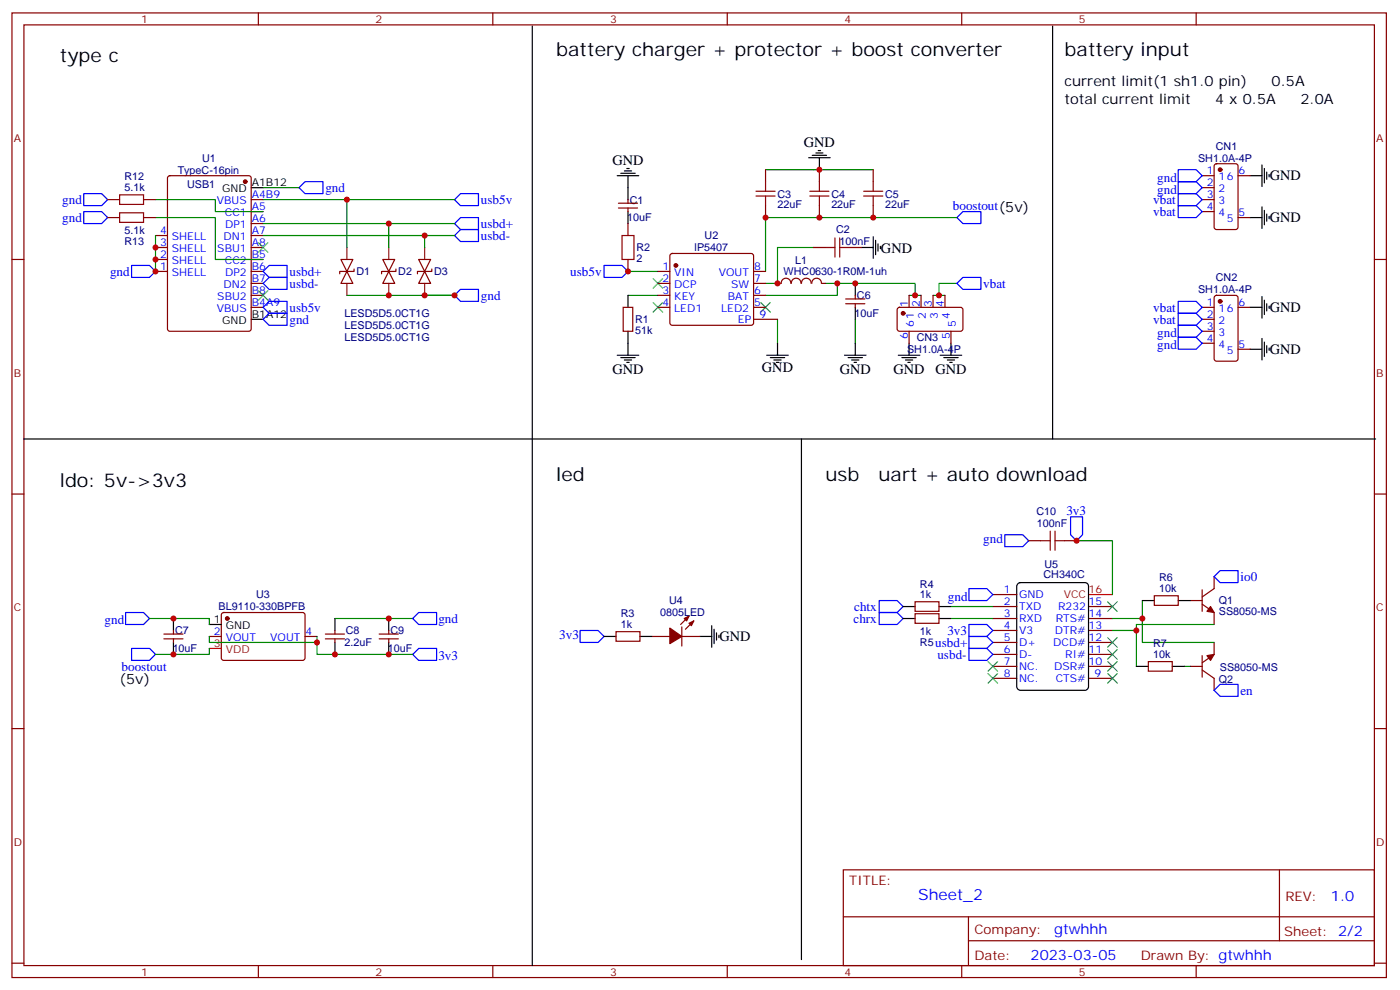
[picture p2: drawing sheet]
<svg xmlns="http://www.w3.org/2000/svg" width="413mm" height="292mm" viewBox="0 0 413 292" stroke-linecap="round" stroke-linejoin="round" font-family="sans-serif">
<g fill="none" stroke="#870000" stroke-width=".35">
<path d="M3.5 3.8h405.4v284.3h-405.4zM7.1 7.3h398.2v277.3h-398.2zM76.2 3.8v3.5M145.3 3.8v3.5M214.5 3.8v3.5M283.6 3.8v3.5M352.8 3.8v3.5M31.7 58.8h3.6M42.3 58.8h3.6M49.6 52l.5-.2h23.3l.6 .4 .1 44.7-.5 .7h-23.5l-.7-.4v-44.7zM74.1 58.8h3.5M182.4 59.9h5.6"/>
<path d="M185.2 58.8v1.1M225.8 50v3.6M241.7 50v3.6M257.5 50v3.6M354.5 58.8h3.6M354.5 51.8h3.6M354.5 55.3h3.6M358.3 48.5l.5-.2h5.6l.7 .4v18.3l-.4 .6-5.9 .1-.7-.5v-18.2zM365.1 51.8h3.6M3.5 76.5h3.6M31.7 64.1h3.6M42.3 64.1h3.6"/>
<path d="M45.9 76.5h3.5M45.9 69.4h3.5M45.9 73h3.5M74.1 76.5h3.5M74.1 69.4h3.5M74.1 73h3.5M74.1 65.9h3.5M74.1 62.4h3.5M100.5 76.5h3.6l-1.8 3.5zM104.4 79.3v.7h-4.2v.7M112.9 76.5h3.5l-1.7 3.5zM116.8 79.3v.7h-4.3v.7"/>
<path d="M123.5 76.5h3.5l-1.8 3.5zM127.4 79.3v.7h-4.3v.7M182.4 61.3h5.6M185.2 61.3v1.1M185.2 65.9v3.5M185.2 76.5v3.5M197.8 74.9l.5-.2h23.2l.5 .2 .2 .5v19.8l-.2 .5-.5 .2h-23.2l-.5-.2-.2-.5v-19.8zM225.8 60.6v3.5M239.9 73h3.5M241.7 60.6v3.5M250.5 73h3.5M257.5 60.6v3.5"/>
<path d="M354.5 62.4h3.6M365.1 64.1h3.6M405.3 76.5h3.6M45.9 80h3.5M74.1 80h3.5M74.1 90.6h3.5M74.1 87.1h3.5M74.1 83.5h3.5M102.3 80l1.8 3.5h-3.6zM114.7 80l1.7 3.5h-3.5zM125.2 80l1.8 3.5h-3.5zM183.8 90.6h2.8v7h-2.8z"/>
<path d="M194 80h3.6M194 90.6h3.6M194 87.1h3.6M194 83.5h3.6M222.2 80h3.6M222.2 90.6h3.6M222.2 87.1h3.6M222.2 83.5h3.6M222.2 94.1h7.1M229.3 83.5h1.1M230.4 83.5a1.41 1.41 0 0 1 1.4-1.5 1.41 1.41 0 0 1 1.4 1.5M233.4 83.5a1.41 1.41 0 0 1 1.4-1.5 1.41 1.41 0 0 1 1.4 1.5"/>
<path d="M236.4 83.5a1.41 1.41 0 0 1 1.4-1.5 1.41 1.41 0 0 1 1.4 1.5M239.4 83.5a1.41 1.41 0 0 1 1.4-1.5 1.41 1.41 0 0 1 1.4 1.5M242.4 83.5h1M249.4 88.1h5.7M249.4 89.5h5.7M252.2 87.1v1M252.2 89.5v1.1M264.8 90.8l.5-.2h18.3l.4 .7-.1 5.9-.6 .4h-18.3l-.4-.7v-5.6zM268.1 87.1v3.5M268.1 97.6v3.6M271.6 87.1v3.5M275.2 87.1v3.5"/>
<path d="M278.7 87.1v3.5M280.5 97.6v3.6M354.5 90.6h3.6M354.5 94.1h3.6M354.5 97.6h3.6M358.3 87.3l.5-.2h5.6l.7 .4v18.3l-.4 .6-5.9 .1-.7-.5v-18.2zM365.1 90.6h3.6M354.5 101.2h3.6M365.1 102.9h3.6M3.5 145.6h3.6M303.4 159.4h3.5M314 159.4h3.5"/>
<path d="M405.3 145.6h3.6M269.9 177.4h7v2.8h-7zM292.8 178.8h7.1M292.8 175.3h7.1M321 178.8h7.1M340.4 175.6h7.1v2.8h-7.1zM351 177h3.5M354.5 178.1l3.6 2.5v3.5M354.5 173.8v6.4M358.1 170v3.5l-3.6 2.5M48.3 186.9h5.7M48.3 188.3h5.7"/>
<path d="M51.2 185.8v1.1M51.2 188.3v1.1M61.7 187.6h3.6M65.5 180.8l.5-.2h23.5l.5 .7-.1 12.9-.6 .5-23.6-.1-.4-.6v-12.7zM90 187.6h3.5M96 186.9h5.6M96 188.3h5.6M98.8 185.8v1.1M98.8 188.3v1.1M111.8 186.9h5.7M111.8 188.3h5.7M114.7 185.8v1.1"/>
<path d="M114.7 188.3v1.1M181.7 186.2h7v2.8h-7zM192.3 187.6h5.3M201.1 184.8v5.6M201.1 187.6h5.3M203.2 181.6l-2.5 2.5M204.6 183l-2.5 2.5M269.9 180.9h7v2.8h-7zM292.8 182.3h7.1M292.8 185.8h7.1M292.8 189.4h7.1M292.8 192.9h7.1"/>
<path d="M292.8 196.4h7.1M292.8 200h7.1M321 182.3h7.1M321 185.8h7.1M321 189.4h7.1M321 192.9h7.1M321 196.4h7.1M321 200h7.1M338.7 195h7v2.8h-7zM351 196.4h3.5M354.5 197.5l3.6 2.5v3.5M354.5 193.3v6.3"/>
<path d="M358.1 189.4v3.5l-3.6 2.5M3.5 214.8h3.6M405.3 214.8h3.6M248.7 256.4h156.6v28.2h-156.6zM377.3 256.4v20.9M248.7 270.2h156.5M285.6 277.3h119.6M285.6 270.2v14.2M3.5 283.9h3.6M76.2 284.6v3.5M145.3 284.6v3.5M214.5 284.6v3.5"/>
<path d="M283.6 284.6v3.5M352.8 284.6v3.5M405.3 283.9h3.6"/>
</g>
<g fill="none" stroke="#000" stroke-width=".35">
<path d="M157 7.7v276.9M310.4 7.7v121.7M74.1 55.3h3.5M182 51.8h6.4M183.1 51.1h4.2M184.1 50.4h2.2M184.9 49.7h.7M185.2 51.8v7M238.5 46.5h6.3M239.5 45.8h4.3M240.6 45.1h2.1M241.3 44.4h.7"/>
<path d="M241.7 46.5v3.5M368.7 51.8h3.5M372.2 48.6v6.4M372.9 49.7v4.2M373.6 50.7v2.1M374.3 51.4v.7M185.2 62.4v3.5M254 73h3.5M257.5 69.8v6.3M258.2 70.8v4.3M258.9 71.9v2.1M259.6 72.6v.7"/>
<path d="M368.7 64.1h3.5M372.2 61v6.3M372.9 62v4.3M373.6 63.1v2.1M374.3 63.8v.7M74.1 94.1h3.5M185.2 87.1v3.5M185.2 97.6v7.1M252.2 83.5v3.6M252.2 90.6v3.5M368.7 90.6h3.5M372.2 87.4v6.4"/>
<path d="M372.2 99.8v6.3M372.9 88.5v4.2M373.6 89.5v2.2M374.3 90.2v.7M182 104.7h6.4M183.1 105.4h4.2M184.1 106.1h2.2M184.9 106.8h.7M226.1 104.7h6.4M227.2 105.4h4.2M228.2 106.1h2.2M229 106.8h.7"/>
<path d="M229.3 101.2v3.5M249.1 104.7h6.3M250.1 105.4h4.3M251.2 106.1h2.1M251.9 106.8h.7M252.2 101.2v3.5M264.9 104.7h6.4M266 105.4h4.2M267.1 106.1h2.1M267.8 106.8h.7M268.1 101.2v3.5M277.3 104.7h6.3"/>
<path d="M278.3 105.4h4.3M279.4 106.1h2.1M280.1 106.8h.7M280.5 101.2v3.5M368.7 102.9h3.5M372.9 100.8v4.3M373.6 101.9v2.1M374.3 102.6v.7M7.1 129.4h398.6M236.4 129.4v153.5M266.3 178.8h3.6M276.9 178.8h3.6"/>
<path d="M300.1 172.2l.8-.5h19.1l.8 .5 .2 .6v29.6l-.5 .9-.5 .2h-19.1l-.8-.5-.2-.6v-29.6zM336.9 177h3.5M347.5 177h3.5M51.2 182.3v3.5M51.2 189.4v3.5M61.7 184.1h3.6M98.8 182.3v3.5M98.8 189.4v3.5M114.7 182.3v3.5M114.7 189.4v3.5M178.2 187.6h3.5M188.7 187.6h3.6"/>
<path d="M206.4 187.6h3.5M209.9 184.4v6.4M210.6 185.5v4.2M211.3 186.5v2.2M212 187.3v.7M266.3 182.3h3.6M276.9 182.3h3.6M335.1 196.4h3.6M345.7 196.4h3.5"/>
</g>
<g fill="#870000" stroke="#870000" stroke-width=".35">
<path d="M197.6 185.1l3.5 2.5-3.5 2.1z"/>
<path d="M201.8 182.3l1.4-.7-.7 1.4z"/>
<path d="M203.2 183.7l1.4-.7-.7 1.4z"/>
<path d="M357 178.8l1.1 1.8-2.1-.4z"/>
<path d="M356 193.3l2.1-.4-1.1 1.8z"/>
<circle cx="72.3" cy="53.6" r=".53"/>
<circle cx="359.8" cy="50" r=".53"/>
<circle cx="359.8" cy="88.8" r=".53"/>
<circle cx="266.3" cy="92.4" r=".53"/>
<circle cx="199.3" cy="78.2" r=".53"/>
<circle cx="67" cy="182.3" r=".53"/>
</g>
<g fill="none" stroke="#00f" stroke-width=".35">
<path d="M24.7 57.1h5.3l1.7 1.7-1.7 1.8h-5.3zM88.2 55.3l1.8-1.7h5.2v3.5h-5.2zM135.8 57.1h5.3v3.5h-5.3l-1.7-1.8zM347.5 57.1h5.3l1.7 1.7-1.7 1.8h-5.3zM347.5 53.6h5.3l1.7 1.7-1.7 1.8h-5.3zM347.5 50h5.3l1.7 1.8-1.7 1.8h-5.3zM24.7 62.4h5.3l1.7 1.7-1.7 1.8h-5.3zM38.8 78.2h5.3l1.8 1.8-1.8 1.8h-5.3zM134.1 65.9l1.7-1.8h5.3v3.6h-5.3zM134.1 69.4l1.7-1.7h5.3v3.5h-5.3zM178.2 78.2h5.2l1.8 1.8-1.8 1.8h-5.2zM282.2 64.1l1.8-1.7h5.3v3.5h-5.3z"/>
<path d="M347.5 60.6h5.3l1.7 1.8-1.7 1.7h-5.3zM77.6 94.1l1.8-1.7h5.3v3.5h-5.3zM77.6 90.6l1.8-1.8h5.3v3.6h-5.3zM77.6 80l1.8-1.8h5.3v3.6h-5.3zM77.6 83.5l1.8-1.7h5.3v3.5h-5.3zM134.1 87.1l1.7-1.8h5.3v3.5h-5.3zM282.2 83.5l1.8-1.7h5.3v3.5h-5.3zM347.5 88.8h5.3l1.7 1.8-1.7 1.8h-5.3zM347.5 99.4h5.3l1.7 1.8-1.7 1.7h-5.3zM347.5 92.4h5.3l1.7 1.7-1.7 1.8h-5.3zM347.5 95.9h5.3l1.7 1.7-1.7 1.8h-5.3zM296.3 157.6h5.3l1.8 1.8-1.8 1.7h-5.3z"/>
<path d="M315.7 152.3h3.6v5.3l-1.8 1.8-1.8-1.8zM259.3 177h5.3l1.7 1.8-1.7 1.8h-5.3zM285.8 173.5h5.2l1.8 1.8-1.8 1.7h-5.2zM358.1 170l1.7-1.8h5.3v3.5h-5.3zM37 180.6h5.3l1.8 1.7-1.8 1.8h-5.3zM38.8 191.1h5.3l1.8 1.8-1.8 1.8h-5.3zM121.7 182.3l1.8-1.7h5.3v3.5h-5.3zM123.5 191.1h5.3v3.6h-5.3l-1.8-1.8zM171.1 185.8h5.3l1.8 1.8-1.8 1.8h-5.3zM259.3 180.6h5.3l1.7 1.7-1.7 1.8h-5.3zM285.8 187.6h5.2l1.8 1.8-1.8 1.7h-5.2zM285.8 191.1h5.2l1.8 1.8-1.8 1.8h-5.2z"/>
<path d="M285.8 184.1h5.2l1.8 1.7-1.8 1.8h-5.2zM358.1 203.5l1.7-1.8h5.3v3.5h-5.3z"/>
</g>
<g fill="none" stroke="#3c3" stroke-width=".35">
<path d="M76.2 71.5l2.8 2.9M79 71.5l-2.8 2.9M76.2 85.7l2.8 2.8M79 85.7l-2.8 2.8M192.6 89.2l2.8 2.8M192.6 82.1l2.8 2.8M195.4 89.2l-2.8 2.8M195.4 82.1l-2.8 2.8M224.4 89.2l2.8 2.8M227.2 89.2l-2.8 2.8M326.7 177.4l2.8 2.8M329.5 177.4l-2.8 2.8"/>
<path d="M291.4 195l2.8 2.8M291.4 198.5l2.8 2.9M294.2 195l-2.8 2.8M294.2 198.5l-2.8 2.9M326.7 188l2.8 2.8M326.7 191.5l2.8 2.8M326.7 195l2.8 2.8M326.7 198.5l2.8 2.9M329.5 188l-2.8 2.8M329.5 191.5l-2.8 2.8M329.5 195l-2.8 2.8M329.5 198.5l-2.8 2.9"/>
</g>
<path d="M102.3 73v3.5M114.7 73v3.5M125.2 73v3.5M102.3 83.5v3.6M114.7 83.5v3.6M125.2 83.5v3.6" fill="none" stroke="#8c2424" stroke-width=".35"/>
<g fill="none" stroke="#008700" stroke-width=".35">
<path d="M45.9 58.8h17.6v3.6h14.1M77.6 58.8h56.5M77.6 55.3h10.6M102.3 58.8v14.2M225.8 50h31.7M45.9 69.4v10.6M45.9 64.1h17.6v12.4h14.1M77.6 65.9h56.5M77.6 69.4h56.5M114.7 65.9v7.1M125.2 69.4v3.6M239.9 73h-10.6v10.5h-3.5"/>
<path d="M282.2 64.1h-56.4v15.9M102.3 87.1h31.8M185.2 87.1h8.8M185.2 80h8.8M229.3 94.1v7.1M243.4 83.5h26.5v3.6M246.9 83.5v3.6h-21.1M252.2 94.1v7.1M268.1 87.1h3.5M275.2 87.1h3.5M282.2 83.5h-5.3v3.6M317.5 159.4h10.6v15.9"/>
<path d="M280.5 178.8h12.3M336.9 177v12.4h21.2M44.1 182.3h17.6v1.8M61.7 191.1v1.8h-15.8M61.7 187.6v1.8h31.8v-1.8M93.5 189.4v3.5h28.2M98.8 182.3h22.9M280.5 182.3h12.3M328.1 182.3h8.8M328.1 185.8h7M349.2 196.4h1.8M358.1 184.1h-23v12.3"/>
</g>
<g fill="none" stroke="#a10000" stroke-width=".35">
<path d="M35.3 57.4h7v2.9h-7zM223 56.4h5.6M223 57.8h5.6M225.8 53.6v2.8M225.8 57.8v2.8M238.8 56.4h5.7M238.8 57.8h5.7M241.7 53.6v2.8M241.7 57.8v2.8M254.7 56.4h5.6M254.7 57.8h5.6M257.5 53.6v2.8"/>
<path d="M257.5 57.8v2.8M35.3 62.7h7v2.8h-7zM183.4 69.4h3.6v7.1h-3.6zM243.4 73h2.8M246.2 70.1v5.7M247.6 70.1v5.7M247.6 73h2.9M306.9 159.4h2.8M309.7 156.6v5.6M311.1 156.6v5.6M311.1 159.4h2.9"/>
</g>
<path d="M321 175.3h7.1M61.7 191.1h3.6" fill="none" stroke="#f00" stroke-width=".35"/>
<g fill="#c00">
<circle cx="102.3" cy="58.8" r=".88"/>
<circle cx="114.7" cy="65.9" r=".88"/>
<circle cx="114.7" cy="87.1" r=".88"/>
<circle cx="125.2" cy="69.4" r=".88"/>
<circle cx="125.2" cy="87.1" r=".88"/>
<circle cx="45.9" cy="73" r=".88"/>
<circle cx="45.9" cy="80" r=".88"/>
<circle cx="45.9" cy="76.5" r=".88"/>
<circle cx="246.9" cy="83.5" r=".88"/>
<circle cx="276.9" cy="87.1" r=".88"/>
<circle cx="269.9" cy="87.1" r=".88"/>
<circle cx="229.3" cy="83.5" r=".88"/>
<circle cx="185.2" cy="80" r=".88"/>
<circle cx="93.5" cy="189.4" r=".88"/>
<circle cx="335.1" cy="185.8" r=".88"/>
<circle cx="336.9" cy="182.3" r=".88"/>
<circle cx="134.1" cy="87.1" r=".88"/>
<circle cx="51.2" cy="182.3" r=".88"/>
<circle cx="51.2" cy="192.9" r=".88"/>
<circle cx="114.7" cy="182.3" r=".88"/>
<circle cx="114.7" cy="192.9" r=".88"/>
<circle cx="98.8" cy="192.9" r=".88"/>
<circle cx="317.5" cy="159.4" r=".88"/>
<circle cx="252.2" cy="83.5" r=".88"/>
<circle cx="241.7" cy="50" r=".88"/>
<circle cx="225.8" cy="64.1" r=".88"/>
<circle cx="257.5" cy="64.1" r=".88"/>
<circle cx="241.7" cy="64.1" r=".88"/>
</g>
<g font-size="5.6">
<text x="164" y="16.5">battery charger + protector + boost converter</text>
<text x="314" y="16.5">battery input</text>
<text x="17.6" y="18.3">type c</text>
<text x="17.6" y="143.5">ldo: 5v-&gt;3v3</text>
<text x="164" y="141.7">led</text>
<text x="243.4" y="141.7">usb</text>
<text x="259.1" y="141.7">uart + auto download</text>
</g>
<text font-size="4.6" fill="#00f" x="270.8" y="265.4">Sheet_2</text>
<g font-size="4.2">
<text x="314" y="25.3">current limit(1 sh1.0 pin)</text>
<text x="375" y="25.3">0.5A</text>
<text x="314" y="30.6">total current limit</text>
<text x="358.4" y="30.6">4 x 0.5A</text>
<text x="383.5" y="30.6">2.0A</text>
<text x="237.1" y="43.3">GND</text>
<text x="180.6" y="48.6">GND</text>
<text x="374.5" y="53.2">GND</text>
<text x="374.5" y="65.5">GND</text>
<text x="259.8" y="74.4">GND</text>
<text x="374.5" y="92">GND</text>
<text x="374.5" y="104.4">GND</text>
<text x="180.6" y="110.3">GND</text>
<text x="224.7" y="109.7">GND</text>
<text x="247.6" y="110.3">GND</text>
<text x="263.5" y="110.3">GND</text>
<text x="275.9" y="110.3">GND</text>
<text x="212.2" y="189.1">GND</text>
<text x="35.3" y="201.7">(5v)</text>
</g>
<g font-size="4.2" fill="#00f">
<text x="392.5" y="265.7">1.0</text>
<text x="310.9" y="275.2">gtwhhh</text>
<text x="304" y="283">2023-03-05</text>
</g>
<g font-size="3.9" fill="#00f">
<text x="341.3" y="53.5">gnd</text>
<text x="96" y="56.6">gnd</text>
<text x="341.3" y="57.1">gnd</text>
<text x="18.3" y="60.1">gnd</text>
<text x="18.3" y="65.4">gnd</text>
<text x="141.8" y="60.1">usb5v</text>
<text x="281" y="61.9">boostout(5v)</text>
<text x="340.1" y="60.1">vbat</text>
<text x="340.1" y="63.6">vbat</text>
<text x="141.8" y="67.2">usbd+</text>
<text x="141.8" y="70.7">usbd-</text>
<text x="32.5" y="81.3">gnd</text>
<text x="85.4" y="81.3">usbd+</text>
<text x="168.2" y="81.3">usb5v</text>
<text x="85.4" y="84.8">usbd-</text>
<text x="141.8" y="88.3">gnd</text>
<text x="290" y="84.8">vbat</text>
<text x="85.4" y="95.4">gnd</text>
<text x="85.4" y="91.9">usb5v</text>
<text x="340.1" y="91.9">vbat</text>
<text x="340.1" y="95.4">vbat</text>
<text x="341.3" y="99.4">gnd</text>
<text x="341.3" y="102.9">gnd</text>
<text x="314.5" y="151.8">3v3</text>
<text x="290" y="160.1">gnd</text>
<text x="365.8" y="171.2">io0</text>
<text x="279.6" y="177">gnd</text>
<text x="30.9" y="184.1">gnd</text>
<text x="129.3" y="183.6">gnd</text>
<text x="251.7" y="183.6">chrx</text>
<text x="251.9" y="180.1">chtx</text>
<text x="164.9" y="188.4">3v3</text>
<text x="275.8" y="190.6">usbd+</text>
<text x="279.4" y="187.1">3v3</text>
<text x="35.9" y="197.7">boostout</text>
<text x="129.3" y="194.7">3v3</text>
<text x="276.5" y="194.2">usbd-</text>
<text x="365.8" y="204.7">en</text>
</g>
<g font-size="3.9" fill="#800">
<text x="250.5" y="261">TITLE:</text>
<text x="379.1" y="265.7">REV:</text>
<text x="287.4" y="275.2">Company:</text>
<text x="378.7" y="275.8">Sheet: 2/2</text>
<text x="287.4" y="282.9">Date:</text>
<text x="336.4" y="282.9">Drawn By: gtwhhh</text>
</g>
<g font-size="3.2" fill="#800">
<text x="41.6" y="6.8">1</text>
<text x="110.8" y="6.8">2</text>
<text x="179.9" y="6.8">3</text>
<text x="249.1" y="6.8">4</text>
<text x="318.2" y="6.8">5</text>
<text x="4.1" y="41.9">A</text>
<text x="405.9" y="41.9">A</text>
<text x="4.1" y="111.1">B</text>
<text x="405.9" y="111.1">B</text>
<text x="4.1" y="180.2">C</text>
<text x="405.9" y="180.2">C</text>
<text x="4.1" y="249.3">D</text>
<text x="405.9" y="249.3">D</text>
<text x="41.6" y="287.6">1</text>
<text x="110.8" y="287.6">2</text>
<text x="179.9" y="287.6">3</text>
<text x="249.1" y="287.6">4</text>
<text x="318.2" y="287.6">5</text>
</g>
<g font-size="3.2" fill="#000080">
<text x="59.6" y="47.6">U1</text>
<text x="353.4" y="47.7">SH1.0A-4P</text>
<text x="358.6" y="44.1">CN1</text>
<text x="36.7" y="53.2">R12</text>
<text x="52.4" y="51.2">TypeC-16pin</text>
<text x="36.7" y="56.4">5.1k</text>
<text x="55.2" y="55.3">USB1</text>
<text x="185.7" y="60">C1</text>
<text x="229.3" y="58.2">C3</text>
<text x="245.2" y="58.2">C4</text>
<text x="261.1" y="58.2">C5</text>
<text x="185" y="65.3">10uF</text>
<text x="229.3" y="61.4">22uF</text>
<text x="245.2" y="61.4">22uF</text>
<text x="261.1" y="61.4">22uF</text>
<text x="36.7" y="69.1">5.1k</text>
<text x="207.8" y="70.6">U2</text>
<text x="246.6" y="68.8">C2</text>
<text x="36.7" y="72.2">R13</text>
<text x="187.7" y="77.3">2</text>
<text x="187.7" y="74.1">R2</text>
<text x="204.7" y="74.1">IP5407</text>
<text x="234.5" y="77.8">L1</text>
<text x="247.6" y="72.3">100nF</text>
<text x="105.1" y="81.2">D1</text>
<text x="117.5" y="81.2">D2</text>
<text x="128.1" y="81.2">D3</text>
<text x="231.1" y="81.2">WHC0630-1R0M-1uh</text>
<text x="358.6" y="82.9">CN2</text>
<text x="252.7" y="88.2">C6</text>
<text x="353.4" y="86.5">SH1.0A-4P</text>
<text x="101.6" y="93.5">LESD5D5.0CT1G</text>
<text x="187.3" y="95.3">R1</text>
<text x="252" y="93.5">10uF</text>
<text x="101.6" y="100.6">LESD5D5.0CT1G</text>
<text x="101.6" y="97">LESD5D5.0CT1G</text>
<text x="187.3" y="98.4">51k</text>
<text x="270.3" y="100.6">CN3</text>
<text x="267.5" y="104.1">SH1.0A-4P</text>
<text x="305.7" y="151.7">C10</text>
<text x="305.8" y="155.2">100nF</text>
<text x="308" y="167.4">U5</text>
<text x="271.3" y="173.2">R4</text>
<text x="307.8" y="170.5">CH340C</text>
<text x="341.9" y="171.4">R6</text>
<text x="64.5" y="179.9">BL9110-330BPFB</text>
<text x="75.5" y="176.2">U3</text>
<text x="197.4" y="178.2">U4</text>
<text x="271.3" y="176.3">1k</text>
<text x="341.9" y="174.6">10k</text>
<text x="359.5" y="178.2">Q1</text>
<text x="183.1" y="185.1">1k</text>
<text x="183.1" y="182">R3</text>
<text x="194.7" y="181.7">0805LED</text>
<text x="359.5" y="181.3">SS8050-MS</text>
<text x="51.7" y="187">C7</text>
<text x="101.6" y="190.5">2.2uF</text>
<text x="102" y="187">C8</text>
<text x="115.2" y="187">C9</text>
<text x="271.3" y="187.3">1k</text>
<text x="271.3" y="190.4">R5</text>
<text x="340.1" y="190.8">R7</text>
<text x="50.9" y="192.3">10uF</text>
<text x="114.4" y="192.3">10uF</text>
<text x="340.1" y="194">10k</text>
<text x="359.8" y="197.8">SS8050-MS</text>
<text x="359.5" y="201.3">Q2</text>
</g>
<g font-size="3.2" fill="#00f">
<text x="355.9" y="51.4">1</text>
<text x="359.4" y="53.2">16</text>
<text x="365.3" y="51.4">6</text>
<text x="74.3" y="58.5">A4B9</text>
<text x="355.9" y="55">2</text>
<text x="355.9" y="58.5">3</text>
<text x="359.4" y="56.7">2</text>
<text x="63.9" y="60.3">VBUS</text>
<text x="66.3" y="63.8">CC1</text>
<text x="74.3" y="65.5">A6</text>
<text x="74.3" y="62">A5</text>
<text x="355.9" y="62">4</text>
<text x="359.4" y="60.3">3</text>
<text x="359.4" y="63.8">4</text>
<text x="361.8" y="65.5">5</text>
<text x="365.3" y="63.8">5</text>
<text x="47.2" y="69.1">4</text>
<text x="50.7" y="70.8">SHELL</text>
<text x="65.9" y="70.8">DN1</text>
<text x="66.4" y="67.3">DP1</text>
<text x="74.3" y="69.1">A7</text>
<text x="47.2" y="72.6">3</text>
<text x="47.2" y="76.1">2</text>
<text x="50.7" y="74.4">SHELL</text>
<text x="50.7" y="77.9">SHELL</text>
<text x="64.1" y="74.4">SBU1</text>
<text x="66.3" y="77.9">CC2</text>
<text x="74.3" y="76.1">B5</text>
<text x="74.3" y="72.6">A8</text>
<text x="47.2" y="79.7">1</text>
<text x="50.7" y="81.4">SHELL</text>
<text x="66.4" y="81.4">DP2</text>
<text x="74.3" y="83.2">B7</text>
<text x="74.3" y="79.7">B6</text>
<text x="195.4" y="79.7">1</text>
<text x="195.4" y="83.2">2</text>
<text x="198.9" y="81.4">VIN</text>
<text x="212" y="81.4">VOUT</text>
<text x="222.4" y="83.2">7</text>
<text x="222.4" y="79.7">8</text>
<text x="64.1" y="88.5">SBU2</text>
<text x="65.9" y="84.9">DN2</text>
<text x="74.3" y="86.7">B8</text>
<text x="195.4" y="86.7">3</text>
<text x="198.9" y="84.9">DCP</text>
<text x="198.9" y="88.5">KEY</text>
<text x="214.6" y="88.5">BAT</text>
<text x="215.6" y="84.9">SW</text>
<text x="222.4" y="86.7">6</text>
<text x="63.9" y="92">VBUS</text>
<text x="74.3" y="90.2">B4A9</text>
<text x="195.4" y="90.2">4</text>
<text x="198.9" y="92">LED1</text>
<text x="212.7" y="92">LED2</text>
<text x="217.6" y="95.2">EP</text>
<text x="222.4" y="90.2">5</text>
<text x="224" y="93.8">9</text>
<text x="267.8" y="90.4" transform="rotate(-90 267.8 90.4)">1</text>
<text x="271.3" y="90.4" transform="rotate(-90 271.3 90.4)">2</text>
<text x="273" y="93.9" transform="rotate(-90 273 93.9)">2</text>
<text x="274.8" y="90.4" transform="rotate(-90 274.8 90.4)">3</text>
<text x="276.6" y="93.9" transform="rotate(-90 276.6 93.9)">3</text>
<text x="278.3" y="90.4" transform="rotate(-90 278.3 90.4)">4</text>
<text x="280.1" y="93.9" transform="rotate(-90 280.1 93.9)">4</text>
<text x="355.9" y="90.2">1</text>
<text x="355.9" y="93.8">2</text>
<text x="359.4" y="92">16</text>
<text x="359.4" y="95.5">2</text>
<text x="365.3" y="90.2">6</text>
<text x="267.8" y="99.8" transform="rotate(-90 267.8 99.8)">6</text>
<text x="269.5" y="96.3" transform="rotate(-90 269.5 96.3)">61</text>
<text x="280.1" y="99.8" transform="rotate(-90 280.1 99.8)">5</text>
<text x="281.9" y="96.3" transform="rotate(-90 281.9 96.3)">5</text>
<text x="355.9" y="97.3">3</text>
<text x="355.9" y="100.8">4</text>
<text x="359.4" y="99.1">3</text>
<text x="359.4" y="102.6">4</text>
<text x="361.8" y="104.4">5</text>
<text x="365.3" y="102.6">5</text>
<text x="296.1" y="178.4">2</text>
<text x="296.1" y="174.9">1</text>
<text x="300.6" y="179.8">TXD</text>
<text x="300.6" y="176.3">GND</text>
<text x="312.1" y="179.8">R232</text>
<text x="321" y="178.4">15</text>
<text x="296.1" y="185.5">4</text>
<text x="296.1" y="182">3</text>
<text x="300.6" y="183.4">RXD</text>
<text x="311.4" y="183.4">RTS#</text>
<text x="321" y="182">14</text>
<text x="321" y="185.5">13</text>
<text x="63.1" y="187.3">2</text>
<text x="66.6" y="189">VOUT</text>
<text x="79.7" y="189">VOUT</text>
<text x="90.1" y="187.3">4</text>
<text x="296.1" y="189">5</text>
<text x="300.6" y="190.4">D+</text>
<text x="300.6" y="186.9">V3</text>
<text x="310.6" y="190.4">DCD#</text>
<text x="311.1" y="186.9">DTR#</text>
<text x="321" y="189">12</text>
<text x="296.1" y="196.1">7</text>
<text x="296.1" y="192.5">6</text>
<text x="300.6" y="197.5">NC.</text>
<text x="300.6" y="194">D-</text>
<text x="310.9" y="197.5">DSR#</text>
<text x="314.2" y="194">RI#</text>
<text x="321" y="192.5">11</text>
<text x="321" y="196.1">10</text>
<text x="296.1" y="199.6">8</text>
<text x="300.6" y="201">NC.</text>
<text x="311.4" y="201">CTS#</text>
<text x="322.8" y="199.6">9</text>
</g>
<g font-size="3.2">
<text x="65.5" y="56.7">GND</text>
<text x="74.3" y="55">A1B12</text>
<text x="65.5" y="95.5">GND</text>
<text x="74.3" y="93.8">B1A12</text>
<text x="63.1" y="183.7">1</text>
<text x="66.6" y="185.5">GND</text>
</g>
<g font-size="3.2" fill="#f00">
<text x="313.7" y="176.3">VCC</text>
<text x="321" y="174.9">16</text>
<text x="63.1" y="190.8">3</text>
<text x="66.6" y="192.5">VDD</text>
</g>
</svg>
